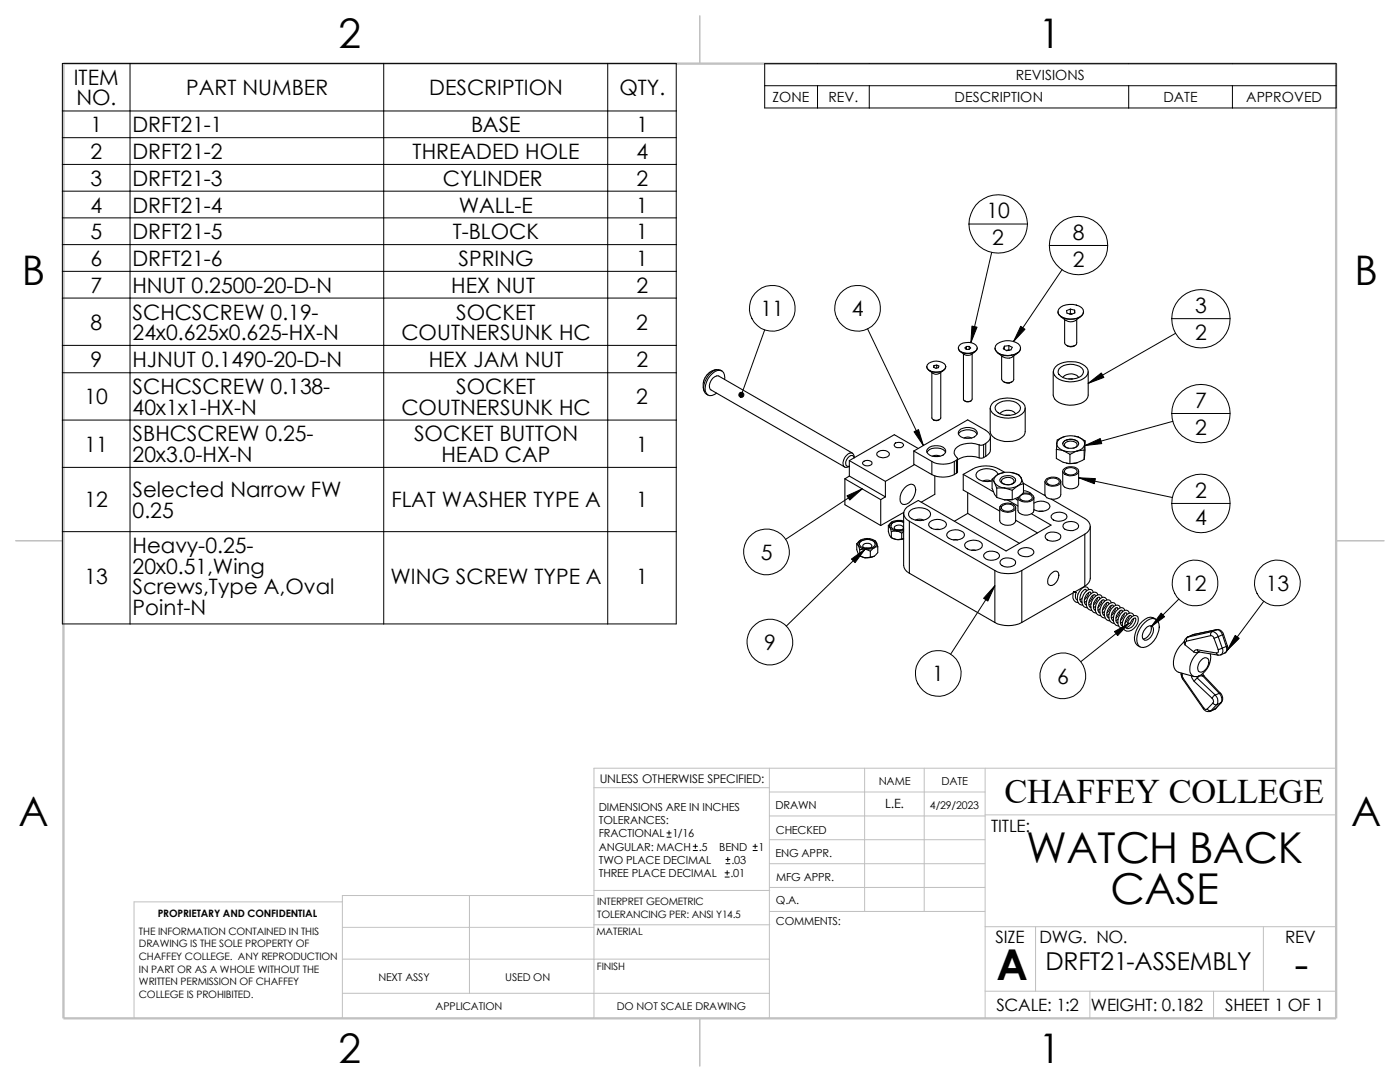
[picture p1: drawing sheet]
<svg xmlns="http://www.w3.org/2000/svg" width="279mm" height="216mm" viewBox="0 0 279 216" stroke-linecap="round" stroke-linejoin="round" font-family="sans-serif">
<g fill="none" stroke="#c0c0c0" stroke-width=".2">
<path d="M118.5 157.2h35M153.5 153.3v49.9M153.5 158h43.1M172.6 153.3v28.6M184.4 153.3v28.6M196.6 153.3v49.9M266.7 153.3h-148.2v49.9M68.3 180h-41.5v23.2M93.7 178.7v19.5M118.5 178.7h-50.2v24.5M118.5 177.7h35.1M153.5 167.6h43.1"/>
<path d="M153.5 162.8h43.1M153.5 172.3h43.1M153.5 177.1h43.1M196.6 162.6h70.1M68.3 198.2h85.2M68.3 191.4h85.2M68.3 185h50.2M118.5 184.5h35.1M153.6 181.9h43M196.6 197.8h70.1M196.6 184.9h70.1M206.7 184.9v12.9"/>
<path d="M217.5 197.8v5.4M242.2 197.8v5.4M252.1 184.9v12.9"/>
</g>
<path d="M139.7 3.1v9.6M3.1 107.9h9.6M266.7 107.9h9.5M139.7 203.2v9.5" fill="none" stroke="#c0c0c0" stroke-width=".21"/>
<path d="M12.7 12.7h254v190.5h-254z" fill="none" stroke="#c0c0c0" stroke-width=".47"/>
<g fill="none" stroke="#000" stroke-width=".21">
<path d="M143.1 73.7l-.7 .2-.7 .3-1 1.2-.4 1.1v.9l.2 .7M144.1 74a1.55 1.55 0 0 0-2.2 .3 3.8 3.8 0 0 0-1.2 4.1l.6 .4M144.6 75.7a1.28 1.28 0 0 0-.4-1.5 1.28 1.28 0 0 0-1.5-.1 4.2 4.2 0 0 0-1.9 4 1.25 1.25 0 0 0 1 .9 1.25 1.25 0 0 0 1.2-.6M185 73.2a1.49 1.49 0 0 0 1.8 1.1 1.64 1.64 0 0 0 2-1.1M185.1 72.8a2.51 2.51 0 0 1 3.6 .1 .96 .96 0 0 1-.8 1.2 2.57 2.57 0 0 1-2.9-.7v-.3zM185.4 73.9a1.84 1.84 0 0 0 1.9 .7l1-.7M186 74.3v9.1a1.04 1.04 0 0 0 1.7 0v-9.1M186.4 72.9v.4M186.9 72.9l.5 .1-.1 .4-.5 .1-.5-.2 .1-.4M186.9 72.9h-.5M186.9 72.9v.5M191.3 69.5l.2 .5"/>
<path d="M191.3 69.4v.1M191.6 70.1a1.84 1.84 0 0 0 3 0M191.7 68.7a2.56 2.56 0 0 1 3.3 .5 .97 .97 0 0 1-.9 1.2 3 3 0 0 1-2.6-.4 .83 .83 0 0 1 .2-1.3zM192.3 70.6v9a.97 .97 0 0 0 .8 .6 .97 .97 0 0 0 .9-.6v-9M192.9 69.1l-.3 .3 .2 .3h.6M192.9 69.1h.5M192.9 69.1v.6M193.4 69.1l.3 .3-.3 .3M193.4 69.1v.6M195 69.4v.1M195 69.5a1.8 1.8 0 0 1-2.1 1.1l-.5-.1-.9-.5M198.6 69.5a1.79 1.79 0 0 0 1.8 1.5 2.89 2.89 0 0 0 3.2-1.2l.1-.3"/>
<path d="M199 68.6a3.6 3.6 0 0 1 4.5 .4 1.04 1.04 0 0 1-.5 1.4 3.6 3.6 0 0 1-4.1-.3 .99 .99 0 0 1 .1-1.5zM199.1 70.4a3.1 3.1 0 0 0 2.4 1.1l.4-.2 1.2-.9M199.9 71v4.7a1.46 1.46 0 0 0 2.4 .1v-4.8M200.3 76.2l.2 .1a1.23 1.23 0 0 0 1.5-.1M200.4 69.1v.6M200.8 69.9h.1M201.3 69.9h-.4M201.3 69l.7 .3-.2 .5-.9 .2-.7-.4 .2-.5M201.3 69l-.9 .1M201.3 69.8l.1 .1M201.3 69v.8M201.3 69.8l-.4 .1"/>
<path d="M210.2 74.2v4.6a2.6 2.6 0 0 0 2.5 2 4.4 4.4 0 0 0 4.3-1.4l.2-.4v-4.8M210.7 73.2a4.9 4.9 0 0 1 6.2 .2 1.63 1.63 0 0 1-1.2 2.4 4.8 4.8 0 0 1-5.2-.9 1.29 1.29 0 0 1 .2-1.7zM211.2 62.2a.93 .93 0 0 0 .6 1 3.5 3.5 0 0 0 4.4-.6v-.4M211.4 73.6a3.4 3.4 0 0 1 4.8 .2 1.36 1.36 0 0 1-1.4 1.7 3.1 3.1 0 0 1-3.6-1.2zM211.7 63.2a3 3 0 0 0 2.4 1l.4-.1 1.2-.9M211.7 61.3a3.5 3.5 0 0 1 4.5 .5 1.15 1.15 0 0 1-.7 1.4 3.7 3.7 0 0 1-4.1-.4 1.01 1.01 0 0 1 .3-1.5zM212.1 75.3a2.09 2.09 0 0 1 3.2 0M212.5 63.8v4.6a1.47 1.47 0 0 0 2.3 .3l.1-4.9M212.9 68.9l.8 .3 .8-.3M213.3 75.6h.8M213.5 62.7h.4M213.6 61.7l.9 .2"/>
<path d="M213.6 61.7l-.7 .3v.5l.8 .2 .8-.3v-.5M213.6 61.7v.9M213.6 62.6l-.2 .1M213.6 62.6l.4 .1M213.9 75.6h.1M214.5 61.9v.5M168.6 95.5l7.2 4.2M168.6 95.5v5.2l7.2 4.2M169.5 91.9l7.2 4.2M169.5 95l7.2 4.1M169.5 91.9v3.1M169.5 95l-.9 .5"/>
<path d="M169.5 93h-.4a1.35 1.35 0 0 1 .7-2.1h.3l.4 .5a.74 .74 0 0 0-.3-.9 .74 .74 0 0 0-.9 .1 2.18 2.18 0 0 0-.9 2.5 .87 .87 0 0 0 1.1-.1M170.1 90.4l-26.6-15.3a1.82 1.82 0 0 0-1.6 2.7l26.7 15.4M172.2 92.2a1.17 1.17 0 0 1 1.8 .2 1.1 1.1 0 0 1-1.9 0zM175 90.3a1.59 1.59 0 0 1 2.5 .3 1.44 1.44 0 0 1-2.5 0zM175.8 99.7v5.2M176.7 99.1l-.9 .6M176.7 96.1v3M178.7 88.4l.3-.1a1.08 1.08 0 0 1 1.3 .5 1.15 1.15 0 0 1-1.9 0zM180.5 97.4a1.46 1.46 0 0 1 2-.5 2.89 2.89 0 0 1-2 3.8 .9 .9 0 0 1-.9-1.1 3.2 3.2 0 0 1 .9-2.2zM182.4 90l3.6 2.1M182.4 90v2.6l3.6 2.1M182.5 92.7l-5.8 3.4"/>
<path d="M183.3 89.5l-4.8-2.8-9 5.2M185 90.3a2.44 2.44 0 0 1 3.7 0M185.2 89.5a2.66 2.66 0 0 1 3.4 0 .82 .82 0 0 1-.4 1.3 2.8 2.8 0 0 1-3-.3l-.2-.3v-.4zM186 92.1v2.6M186 94.7a5.2 5.2 0 0 0 4.5 0M186 92.1a4.8 4.8 0 0 0 4.5 0M186.1 91l.8-.2 .7 .2M186.2 83.7l.7 .2 .6-.2M186.6 95v3.6l-2.7 1.6M190.5 92.1v2.6M190.9 91.8l-.4 .3M190.9 91.8v2.6"/>
<path d="M190.9 94.4l-.4 .3M191.1 91.5v2.7l-.2 .2M191.3 86.6a2.44 2.44 0 0 1 3.7 0M191.4 85.9a2.48 2.48 0 0 1 3.6 .3 1.35 1.35 0 0 1-1.6 1.3 2.08 2.08 0 0 1-2.1-.9zM192.2 94.7l6 3.4M192.2 94.7v3.1l7.3 4.2M192.4 87.4a1.46 1.46 0 0 1 1.5 0M192.5 80l.5 .2 .8-.2M193.1 98.3v4.1M195.4 88.8a4.7 4.7 0 0 0-4.7 .7 1.65 1.65 0 0 0 .4 2l-.2 .3M195.4 91.4a4.9 4.9 0 0 0-4.3 .3M195.4 88.8v2.6"/>
<path d="M196.2 96a1.71 1.71 0 0 1 1.6 0M196.3 88.7l-.5 .2-.4-.1M196.3 88.7v2.6M196.3 91.3l-.5 .1h-.4M196.7 88.5l-.4 .2M196.7 88.5v2.6M196.7 91.1l-.4 .2M196.7 88.5a1.39 1.39 0 0 0 1-1.3 1.39 1.39 0 0 0-1-1.3l-3.6-2.1-10.7 6.2M197.6 81.4v4.7a2.27 2.27 0 0 0 2.1 1.8 4.8 4.8 0 0 0 4.6-1l.3-.8v-4.7M197.7 87.2v2.5a1.64 1.64 0 0 1-1 1.4M198 95.6a4.3 4.3 0 0 0 .9 3.6M198 95.6l.5 .7"/>
<path d="M198.3 80.2a5.2 5.2 0 0 1 5.9 .3 1.54 1.54 0 0 1-.8 2.5 5.3 5.3 0 0 1-5.4-.6 1.35 1.35 0 0 1 .3-2.2zM198.5 96.3a2.58 2.58 0 0 0 1.9 1.1M198.5 96.3l.4 1.1M198.9 99.2l1.5 .5M198.9 97.4v1.8M199.1 94.7l-1.1 .9M199.1 94.7a1.17 1.17 0 0 0-.6 1.6M199.1 80.6a3.4 3.4 0 0 1 4.4 .4 1.08 1.08 0 0 1-.6 1.5 3.2 3.2 0 0 1-4.3-.8v-.4zM199.2 94.7a2.74 2.74 0 0 0-4-.7 .95 .95 0 0 0-.4 .9 .95 .95 0 0 0 .6 .8 3.5 3.5 0 0 0 2.6 .2M199.6 82.6a2.03 2.03 0 0 1 3.1 0M199.9 95.7a1.59 1.59 0 0 1 2.5 .3 1.49 1.49 0 0 1-2.5 .3zM200 95.2a2.16 2.16 0 0 1 2.6 .3 1.32 1.32 0 0 1-1.9 1.2 1.21 1.21 0 0 1-1.2-.9z"/>
<path d="M200.2 94.3l-1.1 .4M200.3 94.3h-.1M200.4 97.4h-1.5M200.4 97.4l1.6 .4M200.5 94.2a6 6 0 0 0-6.4-.6l-1.9 1.1M200.7 82.9h.8M201.1 99.8l2.1 1.2M201.8 94.3a2.57 2.57 0 0 1 2 1.1M201.8 94.3a4.1 4.1 0 0 0-2.7 .4M201.8 94.3l1.5 .4 .5 .7M202 99.7h-1.6M202 97.8v1.9"/>
<path d="M202.1 99.7h-1.7M202.6 99.5l.6 .3M203.1 96.9l-1.1 .9M203.1 96.9a4.1 4.1 0 0 1-2.7 .5M203.6 98.9a1.74 1.74 0 0 1 2.4 .2v.3a1.56 1.56 0 0 1-2.5 .1zM203.8 95.4l.5 1.1M203.8 95.4a1.18 1.18 0 0 1-.7 1.5M204.1 98.4a1.67 1.67 0 0 1 2.2 .9 1.44 1.44 0 0 1-1.8 .9 1.24 1.24 0 0 1-1.3-.9v2.6a1.49 1.49 0 0 0 1.8 .9 1.33 1.33 0 0 0 1.3-.9v-2.6M204.2 96.4l4.4 2.5M204.3 97.9a2.14 2.14 0 0 1 1.5 .7M204.3 96.5l-1.2 .4M204.3 96.5v1.8a4.2 4.2 0 0 1-2.3 1.4"/>
<path d="M208.5 96.1v2.6a1.19 1.19 0 0 0 1.4 .9 1.6 1.6 0 0 0 1.8-.9v-2.6M208.9 95.5a2.26 2.26 0 0 1 2.7 .3l.1 .3a1.8 1.8 0 0 1-2.8 .6l-.4-.6zM209 95.8a1.8 1.8 0 0 1 2.4 .1v.3a1.6 1.6 0 0 1-2.5 .2zM209.8 99.6l6.7 3.9a1.66 1.66 0 0 1 1.1 1.5 1.66 1.66 0 0 1-1.1 1.6M210.8 89.7l1.4 .2M210.8 89.7v1.8a4.5 4.5 0 0 0 2.7 1M210.9 88.5l-.1 1.2M210.9 88.5a1.61 1.61 0 0 0 1.3 1.4M212.1 88.6a1.15 1.15 0 0 1 1.4-.9 1.55 1.55 0 0 1 1.8 .9M212.1 94v2.6a1.87 1.87 0 0 0 3.1 .3l.1-2.9M212.2 89.9a4.7 4.7 0 0 0 2.8 .1M212.2 89.9l1.3 .8"/>
<path d="M212.2 93.7a2.19 2.19 0 0 1 3 0 .95 .95 0 0 1-.2 1 .95 .95 0 0 1-1 .2 1.72 1.72 0 0 1-1.9-.8zM212.2 88.2a2.08 2.08 0 0 1 3 .1 .88 .88 0 0 1-.8 1.1 1.75 1.75 0 0 1-2.3-.9zM212.4 87.1a1.9 1.9 0 0 0-1.5 1.4M212.4 87.1l-1.4 .7-.1 .7M212.4 87.1a4.7 4.7 0 0 1 2.8 .1M212.6 93.7a1.55 1.55 0 0 1 2.4 .4 1.54 1.54 0 0 1-2.5 .2zM213.3 89.5a.77 .77 0 0 1-.8-1 1.62 1.62 0 0 1 2.5 .2 .87 .87 0 0 1-.9 .8M213.5 90.7v1.8M214.5 92.5h.1M214.5 87h.1M214.5 87.1l.7 .1M215 90l-1.5 .7"/>
<path d="M215 92.3l-1.5 .2M215 92.3l-1.1 .2-1-.1M215.2 87.2l1.3 .8M215.2 87.2a1.63 1.63 0 0 1 1.3 1.4M216.4 89.8l-1.4 .2M216.4 91.7l-1.4 .6M216.4 89.8v1.9M216.5 88.6a1.76 1.76 0 0 1-1.5 1.4M216.5 88.6l-.1 1.2M216.5 88v.6M216.5 88l-.1 3.7M171 108.5l.3 .3"/>
<path d="M171 108.5a2.57 2.57 0 0 0 .6 2.4M171.3 108.8l.3 .9M171.3 108.8a1.97 1.97 0 0 0 1.3 .8M171.5 110.8l1.1 .5M171.6 110.9l1 .4M171.6 109.7v1.2M171.6 108.2a2.14 2.14 0 0 1 3 .1l.1 .3a1.27 1.27 0 0 1-1.4 .8 1.52 1.52 0 0 1-1.8-.9zM171.7 107.8a.86 .86 0 0 0-.4 1M171.7 107.8l-.7 .7M171.7 107.8a2.53 2.53 0 0 1 3.2 .4M172.6 109.6l1.1 .4M172.6 109.6l-1 .1"/>
<path d="M172.6 109.4h1M172.9 109.4l-.6-.2-.1-.2a.98 .98 0 0 1 .9-.6 .98 .98 0 0 1 .9 .7l-.2 .2-.5 .1M173.5 107.7a1.13 1.13 0 0 1 1.2 .8M173.5 107.7a1.56 1.56 0 0 0-2 .8M173.7 111.2l-1.1 .1M173.7 110v1.2M174.5 109.3l-1.1 .3h-.8M174.5 109.3l-.8 .7M174.5 111l-.8 .2M174.5 111l-1.1 .3h-.8M174.5 107.8l.4 .4M174.9 108.2a.78 .78 0 0 1-.4 1.1"/>
<path d="M174.9 108.2l.3 .9M175.2 109.1l-.7 .2M175.2 109.1v1.2l-.7 .7M177.3 104.9l.3 .3M177.3 104.9a2.25 2.25 0 0 0 .6 2.3M177.6 105.2l.3 .9M177.6 105.2a1.64 1.64 0 0 0 1.3 .8M177.8 107.2l1.1 .5M177.9 107.2l1 .5M177.9 106.1v1.1M178 104.1a.78 .78 0 0 0-.4 1.1M178 104.1l-.7 .8"/>
<path d="M178.9 105.7h.9M178.9 106l1.1 .4M178.9 106l-1 .1M179.2 105.8a.64 .64 0 0 1-.7-.6 1.18 1.18 0 0 1 1.8 0 .65 .65 0 0 1-.7 .6M179.7 104l.6 .2zM179.7 104a1.81 1.81 0 0 0-1.9 .9M179.7 104a1.81 1.81 0 0 0-1.9 .9 1.7 1.7 0 0 0 2.5 .7M180 107.5l-1.1 .2M180 106.4v1.1M180.3 102.4v10.4a1.92 1.92 0 0 0 1.2 1.6M180.3 104l-1.2-.2-1.1 .3M180.3 106l-.3 .4"/>
<path d="M180.3 107.5h-.3M180.3 107.5l-1.4 .2M180.3 105.8l-1.4 .2M180.4 102.2l-4.6 2.7M181.5 104l17 9.8M181.5 114.4l17 9.8M181.5 104v10.4M181.7 101.8a2.99 2.99 0 0 1 4 .5 1.1 1.1 0 0 1-.9 1.3 2.97 2.97 0 0 1-3.4-.7l-.1-.4zM182.7 103.8h.1a1.71 1.71 0 0 1 1.5 0M185.6 104.1a2.43 2.43 0 0 1 3.2 .3 .9 .9 0 0 1-.8 1.1 2.11 2.11 0 0 1-2.7-.7zM186.7 105.7h.8M189.2 106.2a2.43 2.43 0 0 1 3.2 .2 .9 .9 0 0 1-.8 1.2 2.11 2.11 0 0 1-2.7-.8z"/>
<path d="M190.3 107.7h.8M192.7 108.3a2.49 2.49 0 0 1 3.3 .2 .9 .9 0 0 1-.8 1.2 2.11 2.11 0 0 1-2.7-.8v-.3zM193.1 102.4l10.4 6M193.1 102.4l-2.6 1.6M193.9 109.8h.8M196.6 110.4a2.09 2.09 0 0 1 2.9 .4 1.1 1.1 0 0 1-1.2 1 1.73 1.73 0 0 1-2-.8zM198.5 113.8v10.4M198.5 113.8a6 6 0 0 0 5.4 0M199.5 101.3v2.6a1.67 1.67 0 0 0 2.2 .9 1.1 1.1 0 0 0 1-.9v-2.6M199.7 100.8a2.13 2.13 0 0 1 3 .3 1 1 0 0 1-1 1.1 2 2 0 0 1-2.1-.7zM199.8 111.7a2.34 2.34 0 0 1 2.8 .1l.1 .3a1.02 1.02 0 0 1-1.2 1 1.73 1.73 0 0 1-1.9-.8zM200 100.9a1.72 1.72 0 0 1 2.4 .2 .86 .86 0 0 1-1 .9 1.49 1.49 0 0 1-1.5-.5z"/>
<path d="M202.7 103.8l4.4 2.5M203.5 109.6a2.26 2.26 0 0 1 2.7 .2l.1 .3a1.66 1.66 0 0 1-2.2 .9 .91 .91 0 0 1-.9-1.1zM203.9 113.8v10.4M205.9 102.5l3.9 2.3-9 5.1-17.5-10-1.8 1a1.64 1.64 0 0 0-1.2 1.5 1.64 1.64 0 0 0 1.2 1.6M206.3 100.4a2.42 2.42 0 0 1 3.2 .4l.1 .3a2.19 2.19 0 0 1-3.1 .7l-.2-.2M207.3 102h.9M208.8 106.6a2.34 2.34 0 0 1 2.8 .1l.1 .3a1.02 1.02 0 0 1-1.1 1 1.73 1.73 0 0 1-2-.9zM209.6 114.6a.94 .94 0 0 1 1.6-.3 2.08 2.08 0 0 1-1.6 2.5 .85 .85 0 0 1-.5-1.2zM210.1 102.6a2.34 2.34 0 0 1 2.7 .1l.1 .3a1.66 1.66 0 0 1-2.2 .9 .91 .91 0 0 1-.9-1zM212.4 104.4a2.26 2.26 0 0 1 2.7 .2l.2 .3a1.09 1.09 0 0 1-1.2 1 1.89 1.89 0 0 1-2-.8zM214.2 118.3l-10.3 5.9M214.2 118l.6 .2z"/>
<path d="M214.2 118v.4a1.3 1.3 0 0 0 1 1.8M214.8 118.2a1.19 1.19 0 0 0 .2 1.5M215.9 119.4l-.4 .3M216.5 106.6l-12.6 7.2M216.5 106.6v10.4M216.5 117l-2 1.1M216.8 118l-.1-.4a1.82 1.82 0 0 0-1 2.5l.2 .1M216.9 119.9l-.5 .3M217.3 118.2l-.5 1.1-.4 .4M217.3 117.6a.69 .69 0 0 0-.9-.5 2.42 2.42 0 0 0-1.1 3.3l.8 .3M217.6 105v10.4a1.98 1.98 0 0 1-1.1 1.6M217.7 118.5l-.1-.3a1.7 1.7 0 0 0-1 2.4l.2 .1"/>
<path d="M218.2 118.2a.63 .63 0 0 0-.9-.6 2.25 2.25 0 0 0-.9 3.5l.6 .2M218.2 118.7l-.5 1.1-.4 .4M218.6 119l-.1-.3a1.79 1.79 0 0 0-1 2.4l.2 .1M219.1 119.3l-.5 1-.4 .4M219.1 118.7a.64 .64 0 0 0-.9-.5 2.17 2.17 0 0 0-.9 3.4l.6 .2M219.5 119.5l-.1-.3a1.82 1.82 0 0 0-1 2.5l.2 .1M220 119.8l-.2 .5-.7 .9M220 119.2a.64 .64 0 0 0-.9-.5 2.39 2.39 0 0 0-1.1 3.2l.2 .3 .6 .1M220.9 119.7a.69 .69 0 0 0-.9-.5 2.42 2.42 0 0 0-1.1 3.3l.8 .3M198.5 124.2a6 6 0 0 0 5.4 0M215.9 120.1h-.2M216.8 120.6h-.1"/>
<path d="M217.7 121.1l-.1 .1M217.8 120.5l-.5 .2M218.6 121.6l-.2 .1M218.7 121l-.5 .2M219.5 122.1l-.2 .1M219.5 121.5l-.4 .3M220.4 120.1l-.1-.4a1.82 1.82 0 0 0-1 2.5l.2 .1M220.4 122.6l-.2 .1M220.4 122l-.4 .3M220.9 120.3l-.2 .5-.7 1M221.3 120.6l-.1-.4a1.74 1.74 0 0 0-1 2.5l.2 .1M221.3 123.1l-.2 .1"/>
<path d="M221.4 122.5l-.5 .3M221.8 120.8l-.5 1.1-.4 .4M221.8 120.3a.68 .68 0 0 0-.9-.6 2.56 2.56 0 0 0-1.1 3.3l.8 .3M222.2 121.1l-.1-.4a1.82 1.82 0 0 0-1 2.5l.2 .1M222.2 123.7h-.2M222.2 123.1l-.4 .2M222.7 120.8a.64 .64 0 0 0-.9-.5 2.22 2.22 0 0 0-.9 3.4l.6 .2M222.7 121.3l-.5 1.1-.4 .4M223.1 121.6l-.1-.4a1.82 1.82 0 0 0-1 2.5l.2 .2M223.1 124.2h-.2M223.1 123.6l-.4 .2M223.6 121.8l-.2 .6-.7 .9"/>
<path d="M223.6 121.3a.64 .64 0 0 0-.9-.5 2.17 2.17 0 0 0-.9 3.4l.6 .2M224 122.1l-.1-.3a1.82 1.82 0 0 0-1 2.4l.2 .2M224 124.7l-.2 .1M224 124.1l-.4 .2M224.5 121.8a.64 .64 0 0 0-.9-.5 2.39 2.39 0 0 0-1.1 3.2l.2 .3 .6 .1M224.5 122.3l-.2 .6-.7 .9M224.9 122.6l-.1-.3a1.74 1.74 0 0 0-1 2.5l.2 .1M225.2 124.3l-.7 .5M225.4 122.3a.68 .68 0 0 0-.9-.5 2.46 2.46 0 0 0-1.1 3.3l.8 .3M225.4 122.9l-.2 .5-.7 1M226.3 123.4a2.63 2.63 0 0 1-1.6 1.9M226.3 122.9a.67 .67 0 0 0-.9-.6 2.39 2.39 0 0 0-1.1 3.3 1.25 1.25 0 0 0 2-.2 2.3 2.3 0 0 0 .8-2.3 .82 .82 0 0 0-1.2 0 1.85 1.85 0 0 0-.8 1.2l.4 .1a1.25 1.25 0 0 1 1.1-1.1 1.88 1.88 0 0 1-1.7 2.1 1.64 1.64 0 0 1 .5-2.5l.3-.1 .1 .3"/>
<path d="M228.4 124.2a1.87 1.87 0 0 1 2.4-.5 2.96 2.96 0 0 1-.1 3.5 3.1 3.1 0 0 1-3 2 2.25 2.25 0 0 1-.5-3.1l.7-1.3zM228.9 125.1l.8-.2a.92 .92 0 0 1 .4 1.3 2.01 2.01 0 0 1-1.6 1.6 1.45 1.45 0 0 1 .1-2.4zM229.7 124.9a2.12 2.12 0 0 1-1.6 2.6M230.7 123.6a1.66 1.66 0 0 0-2.2 0 4.5 4.5 0 0 0-1.9 4.7l.9 .8M235.7 134.5l.3 1M235.7 134.5l.2 .2M235.8 134.3l-.1 .2M235.9 134.7l.2 .6M236 134.4l-.1 .3M236 135.5l4.2 5.9M236.1 135.3l-.1 .2M236.1 135.3l4.1 6"/>
<path d="M236.3 128a5.4 5.4 0 0 0-2 5.2l.6 .8 3.4 1M236.3 128l.3 .3M236.3 128l.2 .7M236.5 128.7l1.8 1.4M236.6 128.3l-.1 .4M236.8 127.9l-.2 .4M236.9 127.2l-.3 .3-.3 .5M237 127.1l-.2 .2v.6M237 127.1l-.1 .1M237.8 134.9l.5 1.1M238.3 126.6l-1.4 .6M238.3 126.6l-1.3 .5"/>
<path d="M238.3 136l3.6 3.3M238.8 135l.2 .3M239 129.7l.3 .4M239 129.7l-.6 .1-.1 .3M239 129.7l3.8 .6M239 135.3l3.5 3.4M239 135.3l-.7 .7M239.3 134.9l-.5 .1M239.3 130.1h.1M239.3 134.9h.7M239.3 134.9l-.3 .4M239.3 130.1l3.8 .6"/>
<path d="M239.3 130a4.4 4.4 0 0 0-1.8 4.1 1.09 1.09 0 0 0 1.3 .9M239.3 130l-.5 .2-.5-.1M239.7 131.7a.9 .9 0 0 1 1.4-.3 1.99 1.99 0 0 1-1.6 2.7 1.05 1.05 0 0 1-.4-1.4zM239.8 134.6l.2 .3M239.8 134.6l-.5 .3M240 134.4l.3 .5M240 134.9h.3M240 134.9l3.3 3.4M240.3 134.9l3.3 3.4M241.6 130.5v1.1l-.3 1.2-.8 1.1-.7 .7M241.6 126.8l.4 .2 .3 .3M241.6 126.8l-4.8 1.1"/>
<path d="M241.9 126a1.44 1.44 0 0 1 1.2 1M241.9 126l-.3 .5v.3M241.9 126l-4.9 1.1M241.9 139.3l.2 .4v.6M242.3 127.3l.8 2.3M242.5 138.7l-.6 .6M242.5 138.7a1.5 1.5 0 0 1 .3 1.9M242.8 130.3l.2 .4h.1M242.8 125.6h.1M242.8 125.6l-.9 .4M242.8 125.6l-4.5 1M242.8 125.6a1.34 1.34 0 0 1 1.2 1.1"/>
<path d="M242.9 125.6a1.16 1.16 0 0 1 1.3 1M242.9 125.6l-4.7 1.1M243.1 129.6v.1a.38 .38 0 0 1 0 .4 .38 .38 0 0 1-.3 .2M243.1 127l.8 2.3M243.1 127l-.8 .3M243.3 138.3a1.5 1.5 0 0 1 .3 2M243.3 138.3h.3M243.3 138.3l-.8 .4M243.6 138.3a1.39 1.39 0 0 1 .2 1.9M243.6 130.6l-.5 .1M243.9 129.3a1.02 1.02 0 0 1-.3 1.4l.8-.4M243.9 129.3l-.8 .3"/>
<path d="M244 126.7l.7 2.3M244 126.7l-.9 .3M244.2 126.6l-.2 .1M244.2 126.6l.7 2.3M244.7 129a1.07 1.07 0 0 1-.3 1.3M244.7 129l-.8 .3M244.9 128.9a1.13 1.13 0 0 1-.5 1.4M244.9 128.9l-.2 .1M240.2 141.4a1.07 1.07 0 0 0 1.5 .4M240.2 141.3v.1M240.2 141.3a.43 .43 0 0 0 .7 .2M240.9 141.5l.4 .3h.4"/>
<path d="M242.1 140.3l-1.2 1.2M242.1 140.3l.4 .3h.3M242.5 141.4l-1 .5M242.5 141.4l-.8 .4M242.7 141.4l-.3 .1M242.7 141.4h-.2M242.8 140.6l-1.1 1.2M243.6 140.3l-.8 .3M243.6 140.3l-1.1 1.1M243.8 140.2l-.2 .1M243.8 140.2l-1.1 1.2"/>
</g>
<g fill="none" stroke="#000" stroke-width=".2">
<path d="M12.4 12.7h122.6v111.8h-122.6zM26 12.7v111.8M76.6 12.7v111.8M121.3 12.7v111.8M152.6 12.7h114.1v8.8h-114.1zM152.6 17.1h114.1M163.2 17.1v4.4M173.5 17.1v4.4M225.3 17.1v4.4M246 17.1v4.4M12.4 22.1h122.6M12.4 27.5h122.6"/>
<path d="M12.4 32.8h122.6M12.4 38.1h122.6M12.4 43.5h122.6M12.4 48.8h122.6M12.4 54.1h122.6M12.4 59.5h122.6M193.4 44.7h11.7M197.9 50.4l-4.1 18M209.4 49h11.7M212 53.8l-9.7 14.4M12.4 68.9h122.6M12.4 74.4h122.6"/>
<path d="M152.6 65.8l-4.6 13M173.1 65.6l11.2 23.3M233.8 63.6h11.7M234.6 66.5l-17.4 10M12.4 83.8h122.6M12.4 93.3h122.6M172.1 97.5l-15.3 10.1M215.3 95.3l18.7 4M233.8 82.5h11.7M234.1 84.1l-17.6 4.8M12.4 106.1h122.6M172.6 109.6l-15.7 15.3"/>
<path d="M198.5 116.9l-8.8 13.6M233.8 100.5h11.7M235.2 119.5l-5.5 5.6M252.2 120l-7.3 9.8M225.3 124.4l-9.6 7.6M133.1 167h.8M133.1 166.2h.8M133.5 165.8v.8M138.3 169.7h.9M138.3 168.9h.9M138.8 168.4v.9M144.7 175h.8"/>
<path d="M144.7 174.2h.8M144.9 172.3h.8M144.9 171.5h.8M145.1 173.7v.9M145.2 171.1v.8M150.3 169.7h.8M150.3 168.9h.8M150.7 168.4v.9"/>
<circle cx="199.2" cy="44.7" r="5.8"/>
<circle cx="215.3" cy="49" r="5.8"/>
<circle cx="154.1" cy="61.5" r="4.6"/>
<circle cx="171.2" cy="61.5" r="4.6"/>
<circle cx="239.7" cy="63.6" r="5.8"/>
<circle cx="239.7" cy="82.5" r="5.8"/>
<circle cx="153" cy="110.1" r="4.6"/>
<circle cx="238.5" cy="116.3" r="4.6"/>
<circle cx="239.7" cy="100.5" r="5.8"/>
<circle cx="254.9" cy="116.3" r="4.6"/>
<circle cx="153.7" cy="128.1" r="4.6"/>
<circle cx="187.2" cy="134.4" r="4.6"/>
<circle cx="212.1" cy="134.9" r="4.6"/>
</g>
<g fill="#000" stroke="#000" stroke-width=".2">
<path d="M194 65.1l1 .2-1.2 3.1zM203.7 65.1l.9 .6-2.3 2.5zM217.2 76.5l2.6-2.1 .5 .9zM169 98.9l3.1-1.4-2.5 2.3zM182.4 86.1l.9-.4 1 3.2zM215.3 95.3l3.3 .2-.2 1zM216.5 88.9l3.1-1.4 .3 1zM169.9 111.5l2.7-1.9-2 2.7zM198.5 116.9l-1.4 3-.8-.5zM222.4 126l2.9-1.6-2.2 2.4zM231.7 122.3l.7 .8-2.7 2zM246.5 126.8l.8 .6-2.4 2.4z"/>
<path d="M147.6 78.4a.51 .51 0 0 1 .8 .2 .51 .51 0 0 1-.6 .6l.2-.4-.2 .4a.49 .49 0 0 1-.2-.8z" fill-rule="evenodd"/>
</g>
<g font-size="8.5">
<text x="204.8" y="172.3">WATCH BACK</text>
<text x="221.6" y="180.4">CASE</text>
<text x="198.8" y="195.5">A</text>
<text x="258.4" y="195.3">-</text>
</g>
<g font-size="8.1">
<text x="67.6" y="9.7">2</text>
<text x="207.3" y="9.7">1</text>
<text x="4.4" y="56.9">B</text>
<text x="270.3" y="56.9">B</text>
<text x="3.7" y="164.9">A</text>
<text x="269.7" y="164.9">A</text>
<text x="67.6" y="212.1">2</text>
<text x="207.3" y="212.1">1</text>
</g>
<text font-size="6.9" x="200.5" y="160.1">CHAFFEY COLLEGE</text>
<text font-size="4.9" x="208.7" y="193.5">DRFT21-ASSEMBLY</text>
<g font-size="4.2">
<text x="14.7" y="16.9">ITEM</text>
<text x="15.2" y="21">NO.</text>
<text x="37.2" y="19">PART NUMBER</text>
<text x="85.7" y="19">DESCRIPTION</text>
<text x="123.6" y="19">QTY.</text>
<text x="18" y="26.4">1</text>
<text x="26.5" y="26.4">DRFT21-1</text>
<text x="94" y="26.4">BASE</text>
<text x="127" y="26.4">1</text>
<text x="18" y="31.8">2</text>
<text x="26.5" y="31.8">DRFT21-2</text>
<text x="82.3" y="31.8">THREADED HOLE</text>
<text x="127" y="31.8">4</text>
<text x="18" y="37.1">3</text>
<text x="26.5" y="37.1">DRFT21-3</text>
<text x="88.4" y="37.1">CYLINDER</text>
<text x="127" y="37.1">2</text>
<text x="18" y="42.4">4</text>
<text x="18" y="47.8">5</text>
<text x="26.5" y="42.4">DRFT21-4</text>
<text x="26.5" y="47.8">DRFT21-5</text>
<text x="90.4" y="47.8">T-BLOCK</text>
<text x="91.6" y="42.4">WALL-E</text>
<text x="127" y="42.4">1</text>
<text x="127" y="47.8">1</text>
<text x="196.8" y="43.5">10</text>
<text x="214.1" y="47.8">8</text>
<text x="18" y="53.1">6</text>
<text x="26.5" y="53.1">DRFT21-6</text>
<text x="91.5" y="53.1">SPRING</text>
<text x="127" y="53.1">1</text>
<text x="198" y="49">2</text>
<text x="214.1" y="53.3">2</text>
<text x="18" y="58.4">7</text>
<text x="26.5" y="58.4">HNUT 0.2500-20-D-N</text>
<text x="90.1" y="58.4">HEX NUT</text>
<text x="127" y="58.4">2</text>
<text x="18" y="65.8">8</text>
<text x="26.5" y="63.8">SCHCSCREW 0.19-</text>
<text x="91.1" y="63.8">SOCKET</text>
<text x="127" y="65.8">2</text>
<text x="151.8" y="63.1">11</text>
<text x="170" y="63.1">4</text>
<text x="238.5" y="62.4">3</text>
<text x="26.5" y="67.9">24x0.625x0.625-HX-N</text>
<text x="80.1" y="67.9">COUTNERSUNK HC</text>
<text x="238.5" y="67.9">2</text>
<text x="18" y="73.2">9</text>
<text x="26.5" y="73.2">HJNUT 0.1490-20-D-N</text>
<text x="85.6" y="73.2">HEX JAM NUT</text>
<text x="127" y="73.2">2</text>
<text x="16.8" y="80.7">10</text>
<text x="26.5" y="78.7">SCHCSCREW 0.138-</text>
<text x="26.5" y="82.8">40x1x1-HX-N</text>
<text x="80.1" y="82.8">COUTNERSUNK HC</text>
<text x="91.1" y="78.7">SOCKET</text>
<text x="127" y="80.7">2</text>
<text x="238.5" y="81.4">7</text>
<text x="26.5" y="88.1">SBHCSCREW 0.25-</text>
<text x="82.6" y="88.1">SOCKET BUTTON</text>
<text x="238.5" y="86.8">2</text>
<text x="16.8" y="90.1">11</text>
<text x="26.5" y="92.2">20x3.0-HX-N</text>
<text x="88.1" y="92.2">HEAD CAP</text>
<text x="127" y="90.1">1</text>
<text x="16.8" y="101.3">12</text>
<text x="26.5" y="99.2">Selected Narrow FW</text>
<text x="78.1" y="101.3">FLAT WASHER TYPE A</text>
<text x="127" y="101.3">1</text>
<text x="238.5" y="99.3">2</text>
<text x="26.5" y="103.3">0.25</text>
<text x="238.5" y="104.7">4</text>
<text x="26.5" y="110.4">Heavy-0.25-</text>
<text x="151.8" y="111.7">5</text>
<text x="16.8" y="116.5">13</text>
<text x="26.5" y="114.5">20x0.51,Wing</text>
<text x="26.5" y="118.6">Screws,Type A,Oval</text>
<text x="77.9" y="116.5">WING SCREW TYPE A</text>
<text x="127" y="116.5">1</text>
<text x="236.1" y="117.9">12</text>
<text x="252.6" y="117.9">13</text>
<text x="26.5" y="122.7">Point-N</text>
<text x="152.5" y="129.7">9</text>
<text x="186.1" y="135.9">1</text>
<text x="210.9" y="136.4">6</text>
</g>
<g font-size="3.4">
<text x="197.8" y="166">TITLE:</text>
<text x="198.7" y="188.1">SIZE</text>
<text x="207.5" y="188.1">DWG. NO.</text>
<text x="256.5" y="188.2">REV</text>
<text x="198.8" y="201.7">SCALE: 1:2</text>
<text x="217.7" y="201.8">WEIGHT: 0.182</text>
<text x="244.5" y="201.7">SHEET 1 OF 1</text>
</g>
<g font-size="2.8">
<text x="202.7" y="16">REVISIONS</text>
<text x="154.2" y="20.4">ZONE</text>
<text x="165.3" y="20.4">REV.</text>
<text x="190.5" y="20.4">DESCRIPTION</text>
<text x="232.2" y="20.4">DATE</text>
<text x="248.7" y="20.4">APPROVED</text>
</g>
<text font-size="2.5" x="176.7" y="161.3">L.E.</text>
<text font-size="2.4" x="119.7" y="156.2">UNLESS OTHERWISE SPECIFIED:</text>
<g font-size="2.2">
<text x="119.5" y="161.8">DIMENSIONS ARE IN INCHES</text>
<text x="154.8" y="161.5">DRAWN</text>
<text x="175.4" y="156.7">NAME</text>
<text x="187.9" y="156.7">DATE</text>
<text x="119.5" y="164.4">TOLERANCES:</text>
<text x="119.5" y="167.1">FRACTIONAL 1/16</text>
<text x="154.8" y="166.3">CHECKED</text>
<text x="119.5" y="172.4">TWO PLACE DECIMAL</text>
<text x="119.5" y="169.8">ANGULAR: MACH .5</text>
<text x="143.5" y="169.8">BEND</text>
<text x="146" y="172.4">.03</text>
<text x="151.4" y="169.8">1</text>
<text x="154.8" y="171">ENG APPR.</text>
<text x="119.5" y="175">THREE PLACE DECIMAL</text>
<text x="145.8" y="175">.01</text>
<text x="154.9" y="175.7">MFG APPR.</text>
<text x="154.9" y="184.7">COMMENTS:</text>
<text x="154.9" y="180.5">Q.A.</text>
</g>
<g font-size="2.1">
<text x="185.6" y="161.4">4/29/2023</text>
<text x="75.5" y="195.7">NEXT ASSY</text>
<text x="100.8" y="195.7">USED ON</text>
<text x="86.9" y="201.5">APPLICATION</text>
<text x="123.1" y="201.6">DO NOT SCALE DRAWING</text>
</g>
<g font-size="2">
<text x="31.5" y="183">PROPRIETARY AND CONFIDENTIAL</text>
<text x="119.2" y="180.6">INTERPRET GEOMETRIC</text>
<text x="119.2" y="183.1">TOLERANCING PER: ANSI Y14.5</text>
<text x="27.7" y="186.5">THE INFORMATION CONTAINED IN THIS</text>
<text x="27.7" y="189.1">DRAWING IS THE SOLE PROPERTY OF</text>
<text x="27.7" y="191.6">CHAFFEY COLLEGE. ANY REPRODUCTION</text>
<text x="119" y="186.6">MATERIAL</text>
<text x="27.7" y="194.1">IN PART OR AS A WHOLE WITHOUT THE</text>
<text x="27.7" y="196.6">WRITTEN PERMISSION OF CHAFFEY</text>
<text x="119.1" y="193.5">FINISH</text>
<text x="27.7" y="199.1">COLLEGE IS PROHIBITED.</text>
</g>
</svg>
